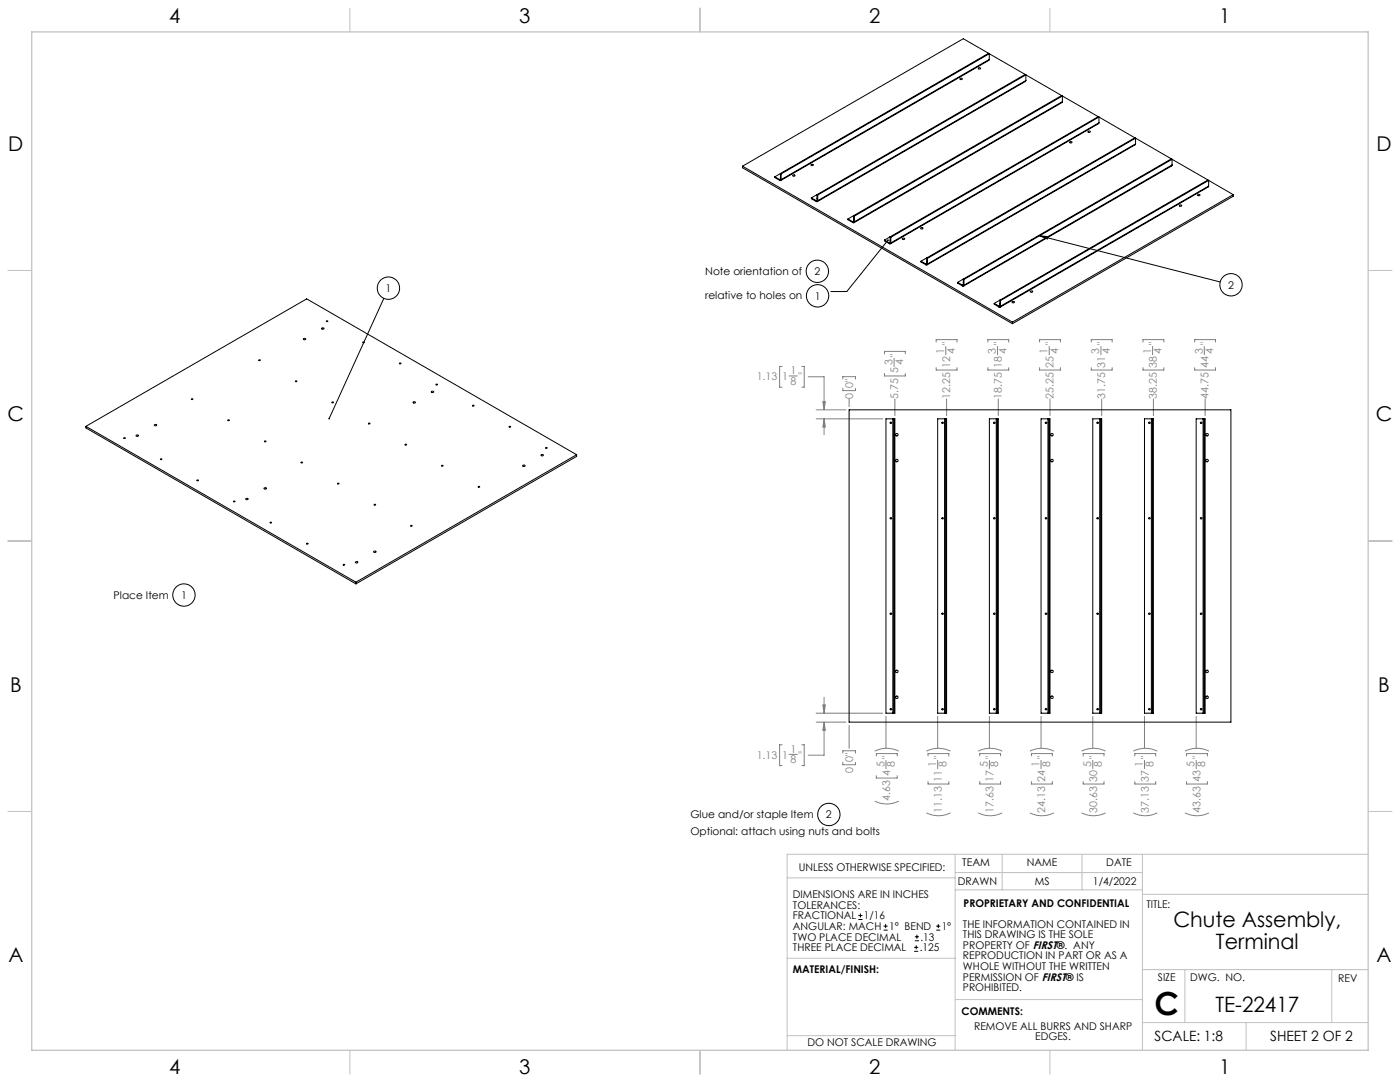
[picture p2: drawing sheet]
<svg xmlns="http://www.w3.org/2000/svg" width="559mm" height="432mm" viewBox="0 0 559 432" stroke-linecap="round" stroke-linejoin="round" font-family="sans-serif">
<g fill="none" stroke="#c0c0c0" stroke-width=".4">
<path d="M139.7 3.2v9.5M279.4 3.2v9.5M419.1 3.2v9.5M3.1 107.9h9.6M546.1 107.9h9.5M3.1 215.9h9.6M546.1 215.9h9.5M3.1 323.8h9.6M546.1 323.8h9.5M314.2 350.3h67M381.2 340.9v78.2M381.2 355.1h74.8"/>
<path d="M381.2 348.2h74.8M400 340.9v14.2M431.9 340.9v14.2M456 340.9v78.2M456 356.9h90.1M546.1 340.9h-231.9v78.2M314.2 382.4h67.2M381.2 398.9h74.8M456 387h90.1M472.9 387v21.1M531.6 387v21.1M139.7 419.1v9.6"/>
<path d="M279.4 419.1v9.6M314.2 413.3h67M419.1 419.1v9.6M456 408.1h90.1M497.4 408.1v11"/>
</g>
<path d="M12.7 12.7h533.4v406.4h-533.4z" fill="none" stroke="#c0c0c0" stroke-width=".5"/>
<g fill="none" stroke="#000" stroke-width=".4">
<path d="M354.4 95.8l-16.4 20.5h-6.4M414.9 94.1l3.4 .3-.3 1zM414.9 94.1l72.1 18.4M153.2 119.1l-21.8 47.9"/>
<circle cx="155" cy="115" r="4.5"/>
<circle cx="326.2" cy="108.3" r="4.4"/>
<circle cx="326.3" cy="118.1" r="4.5"/>
<circle cx="491.4" cy="113.6" r="4.5"/>
<circle cx="73.4" cy="237.5" r="4.5"/>
<circle cx="330.8" cy="325" r="4.5"/>
</g>
<g fill="none" stroke="#808080" stroke-width=".4">
<path d="M373.7 136.5v-1h8.3v1M377.5 138.3v3.3M394.3 136.5v-1h8.3v1M398.1 138.3v3.3M414.9 136.5v-1h8.4v1M418.8 138.3v3.3M435.6 136.5v-1h8.3v1M439.4 138.3v3.3M456.2 136.5v-1h8.3v1M460.1 138.3v3.3M476.8 136.5v-1h8.4v1M480.7 138.3v3.3"/>
<path d="M312.2 146.2h-1v8.3h1M315 150h3.2M320 146.2h1v8.3h-1M322.6 150.4h6.3v13.1M336.4 151.3v-1h5.1v1M336.4 154.9v1h5.1v-1M338.9 159.2v3.1M353 141.2v-1h8.4v1M353 149v1h8.4v-1M356.9 143v3.3M357.2 159.2v6.7M373.7 146.7v1h8.3v-1"/>
<path d="M377.8 159.2v6.7M394.3 146.7v1h8.3v-1M398.5 159.2v6.7M414.9 146.7v1h8.4v-1M419.1 159.2v6.7M435.6 146.7v1h8.3v-1M439.7 159.2v6.7M456.2 146.7v1h8.3v-1M460.4 159.2v6.7M476.8 146.7v1h8.4v-1M481 159.2v6.7M325.8 163.5h11.8"/>
<path d="M325.8 167.1h26.6M328.4 160.3h1l-.5 3.2zM328.9 167.1l.5 3.3h-1zM328.9 167.1v6.4M328.9 278.3v6.3M312.2 297.2h-1v8.3h1M320 297.2h1v8.3h-1M325.8 288.2h11.8M325.8 284.6h26.6M328.4 281.3h1l-.5 3.3zM328.9 288.2l.5 3.3h-1zM328.9 288.2v13.2h-6.3"/>
<path d="M338.9 289.5v9.1M349.1 299.8a10.7 10.7 0 0 1 9.6 0M353.6 285.9v12.7M369.8 299.8a10.7 10.7 0 0 1 9.6 0M374.3 285.9v12.7M390.4 299.8a10.7 10.7 0 0 1 9.6 0M394.9 285.9v12.7M411.1 299.8a10.7 10.7 0 0 1 9.6 0M415.5 285.9v12.7M431.7 299.8a10.7 10.7 0 0 1 9.6 0M436.2 285.9v12.7M452.3 299.8a10.7 10.7 0 0 1 9.6 0"/>
<path d="M456.8 285.9v12.7M473 299.8a10.7 10.7 0 0 1 9.6 0M477.4 285.9v12.7M315 301.1h3.2M336.4 300.6v-1h5.1v1M336.4 304.2v1h5.1v-1M349.1 319.7a10.7 10.7 0 0 0 9.6 0M349.8 301.7v-1h8.3v1M349.8 309.6v.9h8.3v-.9M353.6 303.5v3.2M370.4 301.7v-1h8.3v1M370.4 311.9v1h8.3v-1"/>
<path d="M374.3 303.5v3.2M391.1 301.7v-1h8.3v1M391.1 311.9v1h8.3v-1M394.9 303.5v3.2M411.7 301.7v-1h8.3v1M411.7 311.9v1h8.3v-1M415.5 303.5v3.2M432.3 301.7v-1h8.4v1M432.3 311.9v1h8.4v-1M436.2 303.5v3.2M453 301.7v-1h8.3v1M453 311.9v1h8.3v-1"/>
<path d="M456.8 303.5v3.2M473.6 301.7v-1h8.3v1M473.6 311.9v1h8.3v-1M477.4 303.5v3.2M369.8 324.4a10.7 10.7 0 0 0 9.6 0M390.4 324.4a10.7 10.7 0 0 0 9.6 0M411.1 324.4a10.7 10.7 0 0 0 9.6 0M431.7 324.4a10.7 10.7 0 0 0 9.6 0M452.3 324.4a10.7 10.7 0 0 0 9.6 0M473 324.4a10.7 10.7 0 0 0 9.6 0"/>
</g>
<path d="M131.2 166.8v.6a.33 .33 0 0 0 .5-.4 .33 .33 0 0 0-.5-.2zM414.9 94.1l3.4 .3-.3 1zM354.2 95.6a.35 .35 0 0 0-.1 .5 .35 .35 0 0 0 .5 0 .35 .35 0 0 0 0-.5l-.2 .2 .2-.2z" fill="#000"/>
<path d="M328.9 288.2l.5 3.3h-1zM328.4 281.3h1l-.5 3.3zM328.4 160.3h1l-.5 3.2zM328.9 167.1l.5 3.3h-1z" fill="#808080"/>
<g fill="none" stroke="#000" stroke-width=".4">
<path d="M383.3 31.3h.6a.37 .37 0 0 1-.3 .5 .37 .37 0 0 1-.3-.5zM390.6 27.1h.6a.36 .36 0 0 1-.3 .5 .36 .36 0 0 1-.3-.5zM394.6 21.3l.3 .1M394.6 21.3l-83.1 48M394.6 21.3l-10.1-5.8-88.1 50.8M394.9 23.7l-.2 .4-83.1 47.9M394.9 21.4l-83.1 48M394.9 21.4v2.3M394.9 23.7l-83.1 48M394.9 21.4l14.3 8.3M409.2 29.7l.3 .2M409.2 29.7l-83.1 48"/>
<path d="M409.5 32.1l-.1 .4-83.2 48M409.5 29.9l-83.1 47.9M409.5 29.9v2.2M409.5 32.1l-83.1 48M409.5 29.9l14.3 8.2M423.8 38.1l.2 .2M423.8 38.1l-83.1 48M424 38.3l-83 48M424 38.3v2.3M424 38.3l14.4 8.3M424 40.6v.3l-83.2 48M424 40.6l-83 47.9"/>
<path d="M427 56.6h.7a.36 .36 0 0 1-.3 .5 .36 .36 0 0 1-.4-.5zM434.3 52.4l.7-.1a.37 .37 0 0 1-.3 .6 .37 .37 0 0 1-.4-.5zM438.4 46.6l.2 .1M438.4 46.6l-83.1 47.9M438.6 49l-.1 .4-83.1 47.9M438.6 46.7l-83 48M438.6 46.7v2.3M438.6 49l-83 47.9M438.6 46.7l14.4 8.3M453 55l.2 .1M453 55l-83.1 47.9M453.2 57.4l-.1 .4-83.1 47.9"/>
<path d="M453.2 55.1l-83 48M453.2 55.1v2.3M453.2 57.4l-83 48M453.2 55.1l14.3 8.3M296.4 66.3l107.7 62.3M296.4 66.3v.7l107.7 62.2M309.3 70.6l1.9 1.1M309.3 70.6v.3l1.9 1.1M311.2 71.7v.3M311.5 71.5l-.3 .2M311.5 70.6v.2M311.5 69.3l.3 .1"/>
<path d="M311.5 71.5l.3 .2M311.5 69.3v2.2M311.5 69.3l-2.2 1.3M311.8 71.7l-.2 .3h-.4M311.8 69.4v2.3M316.4 69.9l.7-.1a.37 .37 0 0 1-.3 .6 .37 .37 0 0 1-.4-.5zM323.7 65.7l.7-.1a.38 .38 0 0 1-.3 .6 .38 .38 0 0 1-.4-.5zM323.8 79v.3l2 1.1M323.8 79l2 1.1M326.1 79.9l-.3 .2M326.1 79.1v.1M326.1 77.7l.3 .1"/>
<path d="M326.1 79.9l.3 .2M326.1 77.7v2.2M326.1 77.7l-2.3 1.3M326.4 77.8v2.3M467.5 63.4l.3 .2M467.5 63.4l-83 48M467.8 65.8l-.1 .4-83.1 48M467.8 63.6l-83 47.9M467.8 63.6v2.2M467.8 65.8l-83 48M467.8 63.6l14.3 8.2M478.1 77.6h.7a.36 .36 0 0 1-.3 .5 .36 .36 0 0 1-.4-.5z"/>
<path d="M482.1 71.8l.3 .2M482.1 71.8l-83 48M482.4 74.3l-.1 .3-83.1 48M482.4 72l-83.1 47.9M482.4 72v2.3M482.4 74.3l-83.1 47.9M482.4 72l9.8 5.7M492.2 77.7l-88.1 50.9M492.2 77.7v.6l-88.1 50.9M325.8 80.1v.3M326.4 80.1l-.2 .4-.4-.1M338.5 87.4v.3l1.9 1.1"/>
<path d="M338.5 87.4l1.9 1.1M340.4 88.5v.3M340.7 88.4l-.3 .1M340.7 87.5v.1M340.7 86.1l.3 .2M340.7 88.4l.3 .1M340.7 86.1v2.3M340.7 86.1l-2.2 1.3M341 88.5l-.2 .4-.4-.1M341 86.3v2.2M353.1 95.8l1.9 1.1M353.1 95.8v.3l1.9 1.2"/>
<path d="M355 96.9v.4M355.3 96.8l-.3 .1M355.3 95.9v.1M355.3 94.5l.3 .2M355.3 96.8l.3 .1M355.3 94.5v2.3M355.3 94.5l-2.2 1.3M355.6 96.9l-.1 .4h-.5M355.6 94.7v2.2M360.3 95.1h.6a.35 .35 0 0 1-.3 .5 .35 .35 0 0 1-.3-.5zM367.5 90.9h.7a.38 .38 0 0 1-.3 .6 .38 .38 0 0 1-.4-.6zM470.7 81.9l.5-.2 .5 .3-.6 .3z"/>
<path d="M367.6 104.2l2 1.2M367.6 104.2v.4l2 1.1M369.6 105.4v.3M369.9 105.2l-.3 .2M369.9 104.3v.2M369.9 102.9l.3 .2M369.9 105.2l.3 .2M369.9 102.9v2.3M369.9 102.9l-2.3 1.3M370.2 105.4l-.1 .3h-.5M370.2 103.1v2.3M382.2 112.7l2 1.1"/>
<path d="M382.2 112.7v.3l2 1.1M384.2 113.8v.3M384.5 113.6l-.3 .2M384.5 112.7v.2M384.5 111.4l.3 .1M384.5 113.6l.3 .2M384.5 111.4v2.2M384.5 111.4l-2.3 1.3M384.8 113.8l-.2 .4-.4-.1M384.8 111.5v2.3M399.1 119.8l.2 .1M399.1 119.8v2.3"/>
<path d="M399.1 119.8l-2.3 1.3M399.3 119.9v2.3M411.3 116.2l.6-.1a.38 .38 0 0 1-.2 .6 .38 .38 0 0 1-.4-.5zM121.1 135.2l.6-.2 .4 .3-.6 .3zM128.4 131l.5-.2 .5 .3-.6 .3zM144.9 136.5l.6 .2-.4 .1zM396.8 121.1v.3l2 1.2M396.8 121.1l2 1.1M398.8 122.2v.4M399.1 122.1l-.3 .1M399.1 121.2v.1M399.1 122.1l.2 .1"/>
<path d="M399.3 122.2l-.1 .4h-.4M403.9 120.5l.5-.2 .5 .3-.5 .3zM404.1 128.6v.6M76.4 159.2l.4-.1 .2 .2-.3 .2zM103.3 143.7h.6l-.3 .2zM117.9 152.1l.6 .1-.3 .2zM159.4 145h.7l-.5 .2zM172.3 156.2l.6-.1a.37 .37 0 0 1-.3 .6 .37 .37 0 0 1-.3-.5zM174 153.4l.7 .1-.5 .1zM34.3 170.1l88.1-50.8 107.8 62.2M34.3 170.1l107.8 62.2M34.3 170.1v.7l107.8 62.2"/>
<path d="M49.4 174.8h.7l-.5 .2zM54.4 173.6l.7 .1a.38 .38 0 0 1-.3 .5 .38 .38 0 0 1-.4-.6zM61.7 169.4h.3a.33 .33 0 0 1 .5 0 .33 .33 0 0 1-.1 .5h-.6zM91 167.6l.6 .1-.5 .2zM105.6 176l.6 .1-.5 .2zM132.6 160.4l.5 .3h-.5zM147.1 168.9l.6 .1-.5 .2zM164.9 160.5l.1-.1a.46 .46 0 0 1 .6-.2 .46 .46 0 0 1 .1 .7 .46 .46 0 0 1-.7-.1zM188.6 161.8l.6 .1-.4 .2zM217.8 178.6l.6 .1-.3 .2zM338.9 163.5h152.4v124.7h-152.4zM356.4 167.1h.4"/>
<path d="M356.4 167.1h-2.8v117.5h2.8M356.4 167.1v117.5M356.8 167.1h.4v117.5h-.4M356.8 167.1v117.5M377 167.1h.4M377 167.1h-2.7v117.5h2.7M377 167.1v117.5M377.4 167.1h.4v117.5h-.4M377.4 167.1v117.5M397.7 167.1h.4M397.7 167.1h-2.8v117.5h2.8M397.7 167.1v117.5"/>
<path d="M398.1 167.1h.4v117.5h-.4M398.1 167.1v117.5M418.3 167.1h.4M418.3 167.1h-2.8v117.5h2.8M418.3 167.1v117.5M418.7 167.1h.4v117.5h-.4M418.7 167.1v117.5M438.9 167.1h.4M438.9 167.1h-2.7v117.5h2.7M438.9 167.1v117.5M439.3 167.1h.4v117.5h-.4M439.3 167.1v117.5"/>
<path d="M459.6 167.1h.4M459.6 167.1h-2.8v117.5h2.8M459.6 167.1v117.5M460 167.1h.4v117.5h-.4M460 167.1v117.5M480.2 167.1h.4M480.2 167.1h-2.8v117.5h2.8M480.2 167.1v117.5M480.6 167.1h.4v117.5h-.4M480.6 167.1v117.5M64.1 183.1l.5 .2-.4 .1zM78.7 191.6l.5 .1-.4 .2z"/>
<path d="M98.1 199.1l.5-.2 .5 .3-.7 .2zM105.4 194.8l.7-.1a.38 .38 0 0 1-.3 .5 .38 .38 0 0 1-.4-.4zM190.9 194.2l.6 .1-.3 .2zM208.7 185.7l.7-.1a.37 .37 0 0 1-.3 .6 .37 .37 0 0 1-.4-.5zM216 181.5a.46 .46 0 0 1 .7-.3 .46 .46 0 0 1 .1 .8 .46 .46 0 0 1-.7-.1zM230.2 181.5l-88.1 50.8M230.2 181.5v.6l-88.1 50.9M122.4 216.9l.6 .1-.4 .1zM149.3 201.3l.5-.1 .1 .3-.3 .1zM163.9 209.8h.6l-.4 .2zM137 225.3l.4-.1 .2 .3-.4 .1zM141.9 224.3l.7-.1a.36 .36 0 0 1-.3 .5 .36 .36 0 0 1-.4-.4z"/>
<path d="M142.1 232.3v.7M149.2 220.1l.7-.1a.38 .38 0 0 1-.3 .5 .38 .38 0 0 1-.4-.4zM356.4 284.6h.4M377 284.6h.4M397.7 284.6h.4M418.3 284.6h.4M438.9 284.6h.4M459.6 284.6h.4M480.2 284.6h.4M342.6 367h1.6M342.6 365.4h1.6M343.4 364.6v1.5"/>
<path d="M352.7 371.2h1.6M352.7 369.6h1.6M353.5 368.8v1.6M364.9 379.7h1.6M364.9 378.1h1.6M365.2 375.4h1.6M365.2 373.8h1.6M365.7 377.3v1.5M366 373v1.6M373.7 371.2h1.6M373.7 369.6h1.6M374.5 368.8v1.6"/>
<circle cx="130.6" cy="128.3" r=".27"/>
<circle cx="162" cy="177.5" r=".27"/>
<circle cx="203.5" cy="170.4" r=".27"/>
<circle cx="355.6" cy="168.7" r=".31"/>
<circle cx="358" cy="173.5" r=".5"/>
<circle cx="376.2" cy="168.7" r=".31"/>
<circle cx="396.9" cy="168.7" r=".31"/>
<circle cx="417.5" cy="168.7" r=".31"/>
<circle cx="419.9" cy="173.5" r=".5"/>
<circle cx="438.1" cy="168.7" r=".31"/>
<circle cx="458.8" cy="168.7" r=".31"/>
<circle cx="479.4" cy="168.7" r=".31"/>
<circle cx="481.8" cy="173.5" r=".5"/>
<circle cx="120.5" cy="184.6" r=".25"/>
<circle cx="135.1" cy="193.1" r=".27"/>
<circle cx="176.6" cy="185.9" r=".25"/>
<circle cx="358" cy="183.8" r=".5"/>
<circle cx="419.9" cy="183.8" r=".5"/>
<circle cx="481.8" cy="183.8" r=".5"/>
<circle cx="93.5" cy="200.2" r=".27"/>
<circle cx="108.1" cy="208.6" r=".25"/>
<circle cx="355.6" cy="206.8" r=".31"/>
<circle cx="376.2" cy="206.8" r=".31"/>
<circle cx="396.9" cy="206.8" r=".31"/>
<circle cx="417.5" cy="206.8" r=".31"/>
<circle cx="438.1" cy="206.8" r=".31"/>
<circle cx="458.8" cy="206.8" r=".31"/>
<circle cx="479.4" cy="206.8" r=".31"/>
<circle cx="355.6" cy="244.9" r=".31"/>
<circle cx="376.2" cy="244.9" r=".31"/>
<circle cx="396.9" cy="244.9" r=".31"/>
<circle cx="417.5" cy="244.9" r=".31"/>
<circle cx="438.1" cy="244.9" r=".31"/>
<circle cx="458.8" cy="244.9" r=".31"/>
<circle cx="479.4" cy="244.9" r=".31"/>
<circle cx="358" cy="267.9" r=".5"/>
<circle cx="358" cy="278.3" r=".5"/>
<circle cx="419.9" cy="278.3" r=".5"/>
<circle cx="419.9" cy="267.9" r=".5"/>
<circle cx="481.8" cy="267.9" r=".5"/>
<circle cx="481.8" cy="278.3" r=".5"/>
<circle cx="355.6" cy="283" r=".31"/>
<circle cx="376.2" cy="283" r=".31"/>
<circle cx="396.9" cy="283" r=".31"/>
<circle cx="417.5" cy="283" r=".31"/>
<circle cx="438.1" cy="283" r=".31"/>
<circle cx="458.8" cy="283" r=".31"/>
<circle cx="479.4" cy="283" r=".31"/>
</g>
<text font-size="12.7" x="460.9" y="405.2">C</text>
<g font-size="8.5">
<text x="468.3" y="370.1">Chute Assembly,</text>
<text x="485.3" y="378.6">Terminal</text>
<text x="485.1" y="404">TE-22417</text>
</g>
<g font-size="8.1">
<text x="67.6" y="9.3">4</text>
<text x="207.3" y="9.3">3</text>
<text x="347" y="9.3">2</text>
<text x="486.7" y="9.3">1</text>
<text x="3.3" y="60.1">D</text>
<text x="549.4" y="60.1">D</text>
<text x="3" y="168">C</text>
<text x="549.1" y="168">C</text>
<text x="4" y="276">B</text>
<text x="550.1" y="276">B</text>
<text x="3.3" y="383.9">A</text>
<text x="549.4" y="383.9">A</text>
<text x="67.6" y="428.4">4</text>
<text x="207.3" y="428.4">3</text>
<text x="347" y="428.4">2</text>
<text x="486.7" y="428.4">1</text>
</g>
<g font-size="5.6">
<text x="460.9" y="415.2">SCALE: 1:8</text>
<text x="507" y="415.2">SHEET 2 OF 2</text>
</g>
<g font-size="4.2">
<text x="281.5" y="109.6">Note orientation of</text>
<text x="325.1" y="109.8">2</text>
<text x="153.9" y="116.5">1</text>
<text x="281.5" y="119.5">relative to holes on</text>
<text x="325.2" y="119.5">1</text>
<text x="490.2" y="115.1">2</text>
<text x="45.4" y="238.9">Place Item</text>
<text x="72.3" y="238.9">1</text>
<text x="275.6" y="326.4">Glue and/or staple Item</text>
<text x="329.7" y="326.5">2</text>
<text x="275.6" y="333.2">Optional: attach using nuts and bolts</text>
<text x="318.8" y="347.7">UNLESS OTHERWISE SPECIFIED:</text>
<text x="384.1" y="345.5">TEAM</text>
<text x="409.9" y="345.7">NAME</text>
<text x="441.6" y="345.7">DATE</text>
<text x="382.3" y="353.3">DRAWN</text>
<text x="413" y="353.3">MS</text>
<text x="436.2" y="353.3">1/4/2022</text>
<text x="316.5" y="358.5">DIMENSIONS ARE IN INCHES</text>
<text x="316.5" y="362.7">TOLERANCES:</text>
<text x="384.6" y="361.9">PROPRIETARY AND CONFIDENTIAL</text>
<text x="457.6" y="362.3">TITLE:</text>
<text x="316.5" y="371.2">ANGULAR: MACH</text>
<text x="316.5" y="366.9">FRACTIONAL</text>
<text x="344.8" y="366.9">1/16</text>
<text x="354.9" y="371.2">1° BEND</text>
<text x="375.9" y="371.2">1°</text>
<text x="384.4" y="370.2">THE INFORMATION CONTAINED IN</text>
<text x="316.5" y="375.4">TWO PLACE DECIMAL</text>
<text x="367.4" y="375.4">.13</text>
<text x="384.4" y="374.4">THIS DRAWING IS THE SOLE</text>
<text x="316.5" y="379.6">THREE PLACE DECIMAL</text>
<text x="367.1" y="379.6">.125</text>
<text x="384.4" y="378.6">PROPERTY OF FIRST®. ANY</text>
<text x="384.4" y="382.9">REPRODUCTION IN PART OR AS A</text>
<text x="316.5" y="388.4">MATERIAL/FINISH:</text>
<text x="384.4" y="387.1">WHOLE WITHOUT THE WRITTEN</text>
<text x="384.4" y="391.3">PERMISSION OF FIRST® IS</text>
<text x="384.4" y="395.6">PROHIBITED.</text>
<text x="462.2" y="391.3">SIZE</text>
<text x="475.1" y="391.3">DWG. NO.</text>
<text x="534.1" y="391.8">REV</text>
<text x="383.8" y="405.1">COMMENTS:</text>
<text x="388.8" y="410.9">REMOVE ALL BURRS AND SHARP</text>
<text x="322.3" y="417.6">DO NOT SCALE DRAWING</text>
<text x="413.2" y="415.2">EDGES.</text>
</g>
<g font-size="4.2" fill="#808080">
<text x="379.2" y="137.8" transform="rotate(-90 379.2 137.8)">&quot;</text>
<text x="399.8" y="137.8" transform="rotate(-90 399.8 137.8)">&quot;</text>
<text x="420.5" y="137.8" transform="rotate(-90 420.5 137.8)">&quot;</text>
<text x="441.1" y="137.8" transform="rotate(-90 441.1 137.8)">&quot;</text>
<text x="461.7" y="137.8" transform="rotate(-90 461.7 137.8)">&quot;</text>
<text x="482.4" y="137.8" transform="rotate(-90 482.4 137.8)">&quot;</text>
<text x="358.6" y="142.5" transform="rotate(-90 358.6 142.5)">&quot;</text>
<text x="376.9" y="141.1" transform="rotate(-90 376.9 141.1)">1</text>
<text x="381.1" y="141.1" transform="rotate(-90 381.1 141.1)">4</text>
<text x="397.5" y="141.1" transform="rotate(-90 397.5 141.1)">3</text>
<text x="401.7" y="141.1" transform="rotate(-90 401.7 141.1)">4</text>
<text x="418.2" y="141.1" transform="rotate(-90 418.2 141.1)">1</text>
<text x="422.3" y="141.1" transform="rotate(-90 422.3 141.1)">4</text>
<text x="438.8" y="141.1" transform="rotate(-90 438.8 141.1)">3</text>
<text x="443" y="141.1" transform="rotate(-90 443 141.1)">4</text>
<text x="459.4" y="141.1" transform="rotate(-90 459.4 141.1)">1</text>
<text x="463.6" y="141.1" transform="rotate(-90 463.6 141.1)">4</text>
<text x="480.1" y="141.1" transform="rotate(-90 480.1 141.1)">3</text>
<text x="484.3" y="141.1" transform="rotate(-90 484.3 141.1)">4</text>
<text x="315.5" y="149.4">1</text>
<text x="356.2" y="145.8" transform="rotate(-90 356.2 145.8)">3</text>
<text x="358.6" y="149" transform="rotate(-90 358.6 149)">5</text>
<text x="360.4" y="145.8" transform="rotate(-90 360.4 145.8)">4</text>
<text x="379.2" y="146.7" transform="rotate(-90 379.2 146.7)">12</text>
<text x="399.8" y="146.7" transform="rotate(-90 399.8 146.7)">18</text>
<text x="420.5" y="146.7" transform="rotate(-90 420.5 146.7)">25</text>
<text x="441.1" y="146.7" transform="rotate(-90 441.1 146.7)">31</text>
<text x="461.7" y="146.7" transform="rotate(-90 461.7 146.7)">38</text>
<text x="482.4" y="146.7" transform="rotate(-90 482.4 146.7)">44</text>
<text x="302" y="151.7">1.13</text>
<text x="312.2" y="151.7">1</text>
<text x="315.5" y="153.6">8</text>
<text x="318.7" y="151.7">&quot;</text>
<text x="340.5" y="154.9" transform="rotate(-90 340.5 154.9)">0&quot;</text>
<text x="340.5" y="159.2" transform="rotate(-90 340.5 159.2)">0</text>
<text x="358.6" y="159.2" transform="rotate(-90 358.6 159.2)">5.75</text>
<text x="379.2" y="159.2" transform="rotate(-90 379.2 159.2)">12.25</text>
<text x="399.8" y="159.2" transform="rotate(-90 399.8 159.2)">18.75</text>
<text x="420.5" y="159.2" transform="rotate(-90 420.5 159.2)">25.25</text>
<text x="441.1" y="159.2" transform="rotate(-90 441.1 159.2)">31.75</text>
<text x="461.7" y="159.2" transform="rotate(-90 461.7 159.2)">38.25</text>
<text x="482.4" y="159.2" transform="rotate(-90 482.4 159.2)">44.75</text>
<text x="302" y="302.7">1.13</text>
<text x="312.2" y="302.7">1</text>
<text x="315.5" y="300.4">1</text>
<text x="315.5" y="304.6">8</text>
<text x="318.7" y="302.7">&quot;</text>
<text x="340.5" y="304.2" transform="rotate(-90 340.5 304.2)">0&quot;</text>
<text x="355.3" y="303" transform="rotate(-90 355.3 303)">&quot;</text>
<text x="375.9" y="303" transform="rotate(-90 375.9 303)">&quot;</text>
<text x="396.6" y="303" transform="rotate(-90 396.6 303)">&quot;</text>
<text x="417.2" y="303" transform="rotate(-90 417.2 303)">&quot;</text>
<text x="437.9" y="303" transform="rotate(-90 437.9 303)">&quot;</text>
<text x="458.5" y="303" transform="rotate(-90 458.5 303)">&quot;</text>
<text x="479.1" y="303" transform="rotate(-90 479.1 303)">&quot;</text>
<text x="340.5" y="308.5" transform="rotate(-90 340.5 308.5)">0</text>
<text x="353" y="306.3" transform="rotate(-90 353 306.3)">5</text>
<text x="355.3" y="309.5" transform="rotate(-90 355.3 309.5)">4</text>
<text x="357.2" y="306.3" transform="rotate(-90 357.2 306.3)">8</text>
<text x="373.6" y="306.3" transform="rotate(-90 373.6 306.3)">1</text>
<text x="375.9" y="311.9" transform="rotate(-90 375.9 311.9)">11</text>
<text x="377.8" y="306.3" transform="rotate(-90 377.8 306.3)">8</text>
<text x="394.3" y="306.3" transform="rotate(-90 394.3 306.3)">5</text>
<text x="396.6" y="311.9" transform="rotate(-90 396.6 311.9)">17</text>
<text x="398.5" y="306.3" transform="rotate(-90 398.5 306.3)">8</text>
<text x="414.9" y="306.3" transform="rotate(-90 414.9 306.3)">1</text>
<text x="417.2" y="311.9" transform="rotate(-90 417.2 311.9)">24</text>
<text x="419.1" y="306.3" transform="rotate(-90 419.1 306.3)">8</text>
<text x="435.5" y="306.3" transform="rotate(-90 435.5 306.3)">5</text>
<text x="437.9" y="311.9" transform="rotate(-90 437.9 311.9)">30</text>
<text x="439.7" y="306.3" transform="rotate(-90 439.7 306.3)">8</text>
<text x="456.2" y="306.3" transform="rotate(-90 456.2 306.3)">1</text>
<text x="458.5" y="311.9" transform="rotate(-90 458.5 311.9)">37</text>
<text x="460.4" y="306.3" transform="rotate(-90 460.4 306.3)">8</text>
<text x="476.8" y="306.3" transform="rotate(-90 476.8 306.3)">5</text>
<text x="479.1" y="311.9" transform="rotate(-90 479.1 311.9)">43</text>
<text x="481" y="306.3" transform="rotate(-90 481 306.3)">8</text>
<text x="355.3" y="319.7" transform="rotate(-90 355.3 319.7)">4.63</text>
<text x="375.9" y="324.4" transform="rotate(-90 375.9 324.4)">11.13</text>
<text x="396.6" y="324.4" transform="rotate(-90 396.6 324.4)">17.63</text>
<text x="417.2" y="324.4" transform="rotate(-90 417.2 324.4)">24.13</text>
<text x="437.9" y="324.4" transform="rotate(-90 437.9 324.4)">30.63</text>
<text x="458.5" y="324.4" transform="rotate(-90 458.5 324.4)">37.13</text>
<text x="479.1" y="324.4" transform="rotate(-90 479.1 324.4)">43.63</text>
</g>
</svg>
